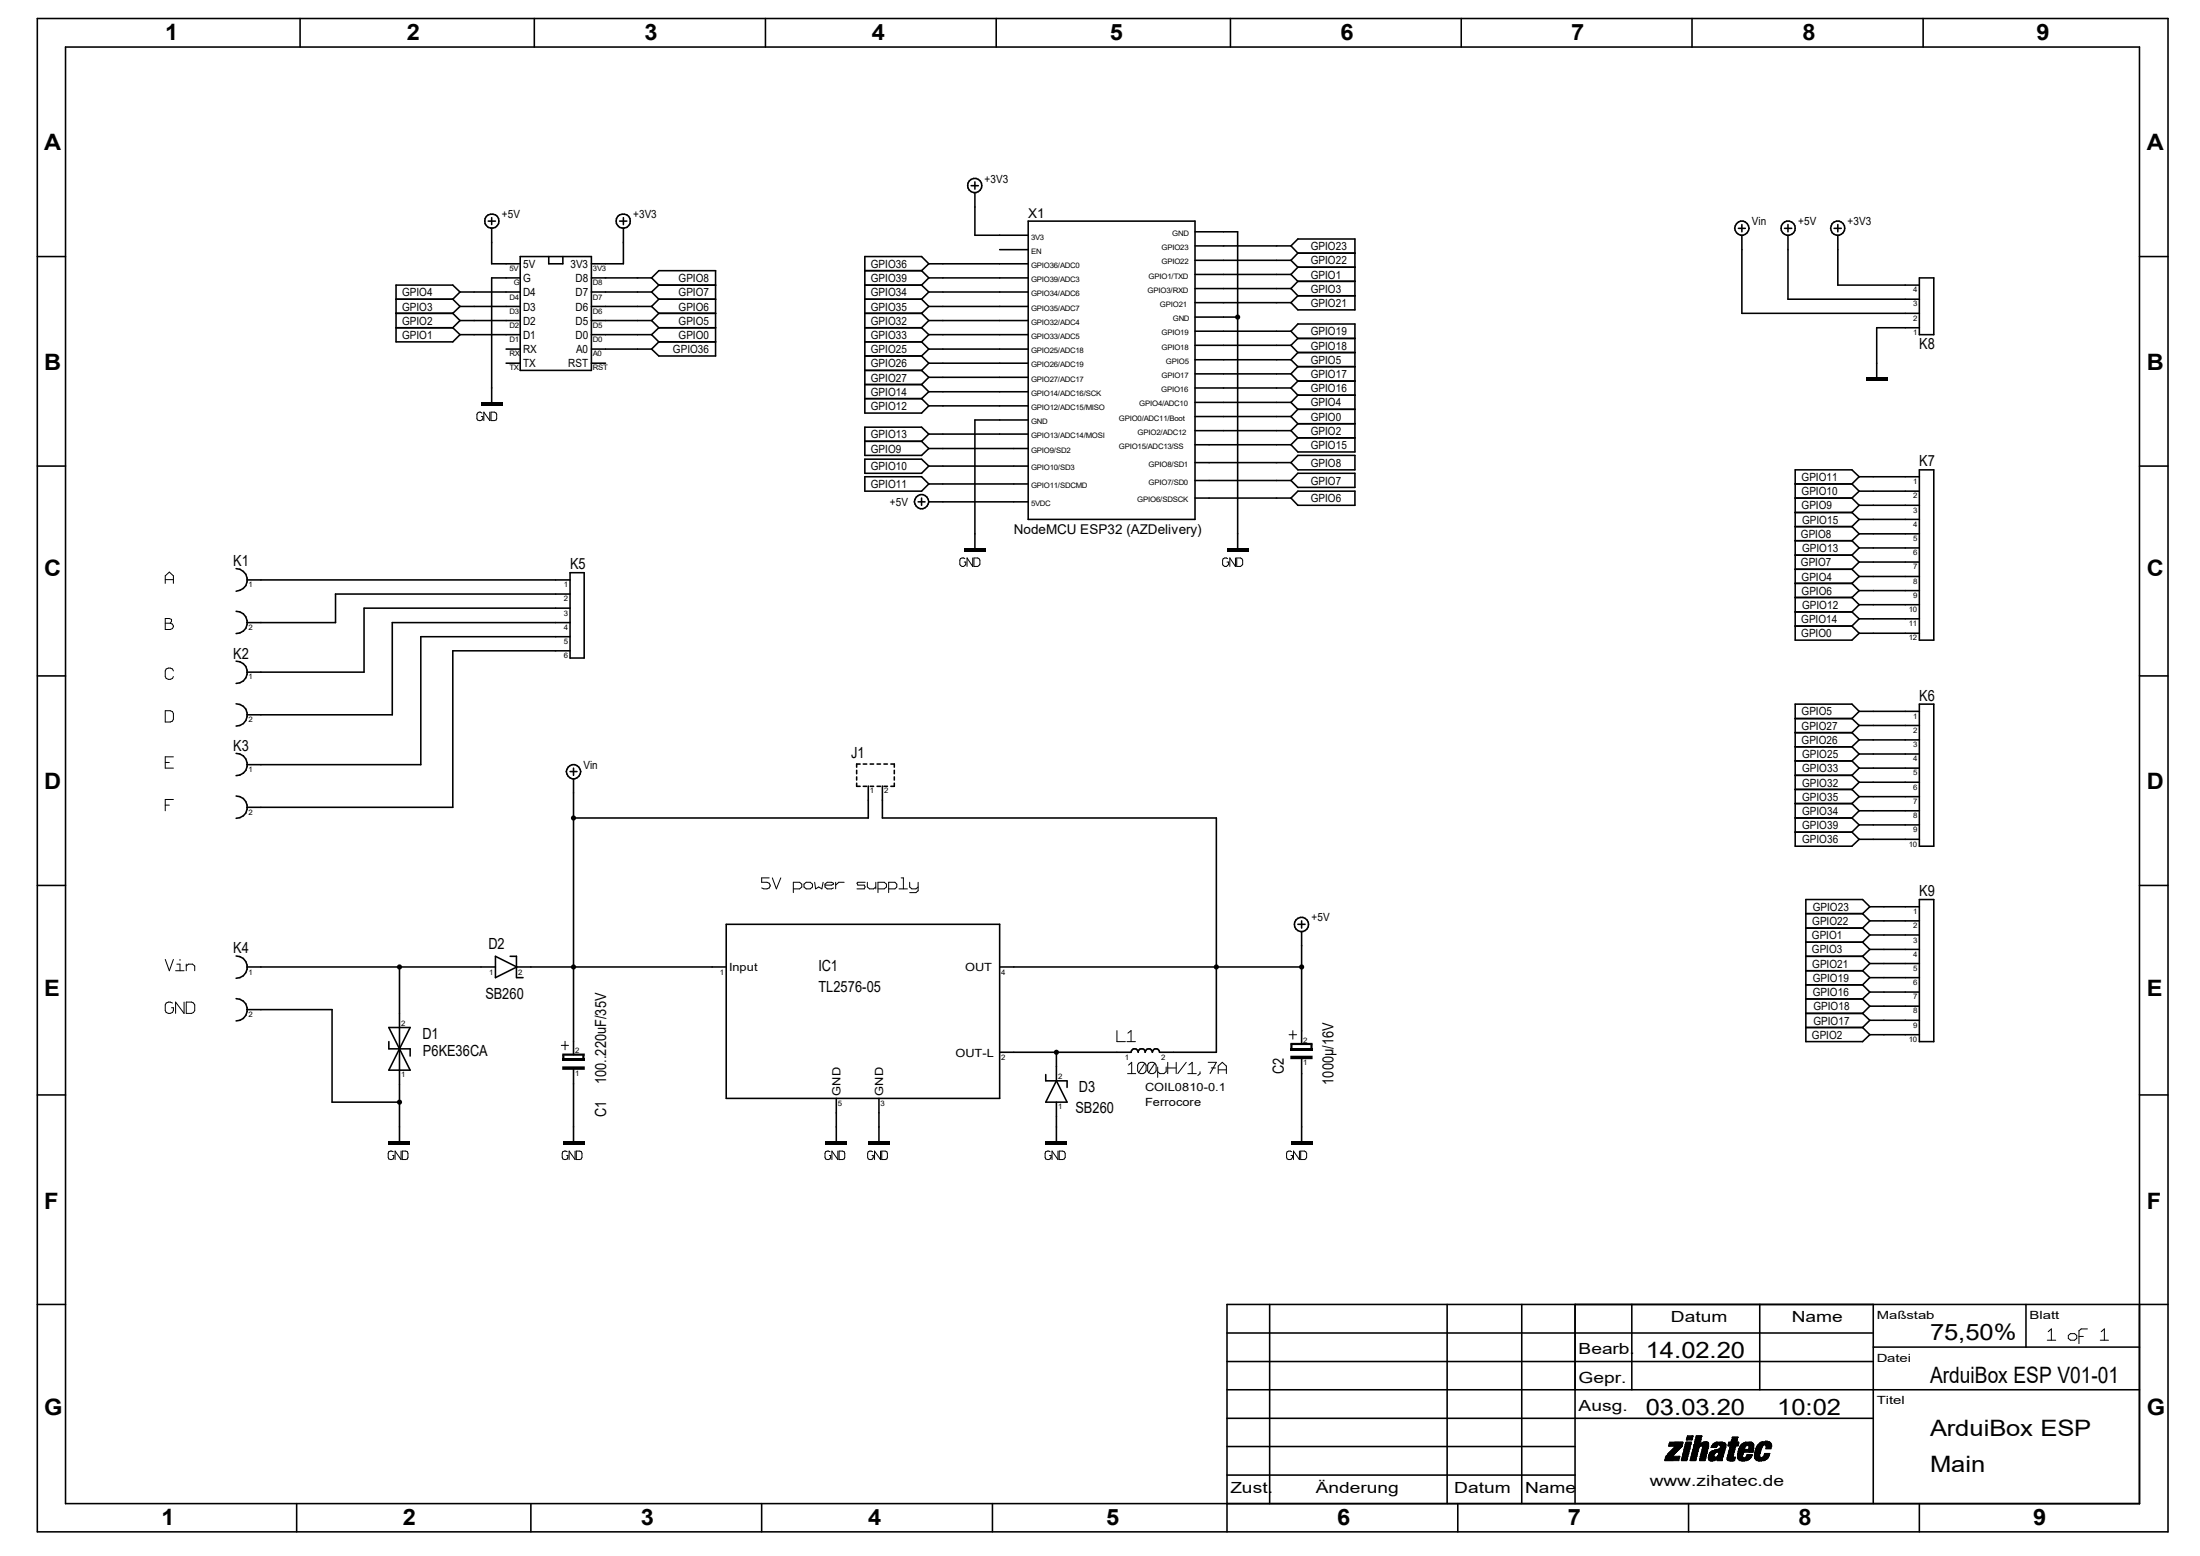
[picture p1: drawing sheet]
<svg xmlns="http://www.w3.org/2000/svg" width="297mm" height="210mm" viewBox="0 0 297 210" stroke-linecap="round" stroke-linejoin="round" font-family="sans-serif">
<g fill="none" stroke="#000" stroke-width=".14">
<path d="M65.1 55.8l-.2-.2-.4 .2-.1 .7a.44 .44 0 0 0 .4 .3 .44 .44 0 0 0 .4-.3v-.3h-.2M66.1 55.6v1.2l-.8-1.2v1.2M66.3 55.6h.5l.2 .2 .1 .1-.1 .8-.7 .1zM22.3 78.7v-1l.6-.5 .5 .5v1M22.3 78.2h1.1M130.3 75.4a.42 .42 0 0 0-.7 .2l.1 .7a.42 .42 0 0 0 .7-.1v-.3h-.2M131.3 75.3v1.2l-.7-1.2v1.2M131.5 75.3h.5l.3 .3v.6l-.3 .3h-.5zM165.7 75.4a.42 .42 0 0 0-.6 .2v.7a.42 .42 0 0 0 .8-.1v-.3h-.2M166.8 75.3v1.2l-.8-1.2v1.2M167 75.3h.5l.3 .3v.6l-.3 .3h-.5zM22.3 83.5h.6l.3 .1v.3l-.2 .2 .3 .1 .1 .3-.1 .3-.3 .2h-.7z"/>
<path d="M22.3 95.9h.7l.3 .2 .1 .2v.8l-.1 .2-.3 .2h-.7zM22.3 84.1h.7M23.4 90.6a.58 .58 0 0 0-.5-.4 .58 .58 0 0 0-.6 .4v.7a.58 .58 0 0 0 .6 .4 .58 .58 0 0 0 .5-.4M22.3 102.9h.6M22.3 108.7h.6M23.4 102.2h-1.1v1.5h1.1M23.4 107.9h-1.1v1.5M103.8 118.5h-1v.6h.7l.3 .1 .2 .4a.74 .74 0 0 1-1.2 .2M104.3 118.5l.5 1.5 .6-1.5M107.1 120h.8l.3-.3v-.4l-.3-.2h-.8v1.4M108.5 119.3l.3-.2h.6l.3 .2v.4l-.3 .3h-.6l-.3-.3zM110 119.1l.1 .9 .4-.3 .5 .3 .1-.9"/>
<path d="M111.4 119.5h.9l.2-.2v-.1l-.2-.1h-.6l-.3 .2v.4l.3 .3h.6l.2-.2M112.8 119.1v.9M114 119.1h-.8l-.4 .4M116.8 119.1h-1l-.1 .1 .1 .3h.9l.1 .2-.1 .3h-1M117.1 119.1v.6l.3 .3h.5l.3-.3M118.2 119.1v.9M118.5 120h.9l.3-.3v-.4l-.3-.2h-.9v1.4M120 120h.8l.3-.3v-.4l-.3-.2h-.8v1.4M121.4 120h1.1M121.7 118.5h.3v1.5M122.8 119.1v.6l.3 .3h.6l.3-.3M124 119.1v1.1l-.3 .3h-.9"/>
<path d="M22.3 129.5l.6 1.5 .5-1.5M23.3 135.4a.61 .61 0 0 0-1 .2v.8a.58 .58 0 0 0 .6 .4 .58 .58 0 0 0 .5-.4v-.4h-.2M23.7 131h1.1M23.9 130.1h.4v.9M24.3 129.5v.1M24.8 135.3v1.5l-1.1-1.5v1.5M25.1 135.3h.8l.2 .1 .2 .2v.8l-.2 .3-.2 .1h-.8zM25.1 130.1v.9M25.1 130.4l.3-.3h.6l.3 .3v.6M150.8 139.1v1.5h1.1M152.3 139.4l.4-.3v1.5M174 139.7h1"/>
<path d="M174.5 139.1v1.2M53.1 155.4a.42 .42 0 0 0-.7 .3v.5a.39 .39 0 0 0 .4 .3 .39 .39 0 0 0 .4-.3v-.2h-.2M54.1 155.4v1.1l-.8-1.1v1.1M54.3 155.4h.7l.1 .3-.1 .7-.7 .1zM75.8 141.1h1M76.3 140.5v1.2M76.6 155.4a.42 .42 0 0 0-.7 .3v.5a.39 .39 0 0 0 .4 .3 .39 .39 0 0 0 .4-.3v-.2h-.2M77.6 155.4v1.1l-.8-1.1v1.1M77.8 155.4h.7l.1 .3-.1 .7-.7 .1zM112.1 155.4a.42 .42 0 0 0-.7 .3v.5a.39 .39 0 0 0 .4 .3 .39 .39 0 0 0 .3-.3v-.2h-.1M113.1 155.4v1.1l-.8-1.1v1.1M113.3 155.4h.7v.3v.7l-.7 .1z"/>
<path d="M117.8 155.4a.42 .42 0 0 0-.7 .3v.5a.39 .39 0 0 0 .4 .3 .39 .39 0 0 0 .4-.3v-.2h-.2M118.9 155.4v1.1l-.8-1.1v1.1M119 155.4h.7l.1 .3-.1 .7-.7 .1zM141.8 155.4a.42 .42 0 0 0-.7 .3v.5a.42 .42 0 0 0 .4 .3 .42 .42 0 0 0 .4-.3v-.2h-.2M142.8 155.4v1.1l-.8-1.1v1.1M143 155.4h.7l.1 .3v.5l-.1 .2-.7 .1zM152.1 140.6h1.2M152.2 144.9h1.1M152.4 143.8l.4-.4v1.5M154.6 143.5l.1 .3v.7a.65 .65 0 0 1-1 .3M154.6 143.5a.61 .61 0 0 0-1 .3v.7l.1 .3M154.6 143.5l-.9 1.3"/>
<path d="M155.9 143.5l.2 .3v.7a.65 .65 0 0 1-1 .3M155.9 143.5a.61 .61 0 0 0-1 .3v.7l.2 .3M155.9 143.5l-.8 1.3M156.3 144v1.4M157.4 144v.7l-.3 .2h-.5l-.3-.2M157.6 143.4v1.5M157.6 144.1h1.2M158.8 143.4v1.5M160.1 143.4l-1.1 1.5M160.4 144.9h1.1M160.5 143.8l.5-.4v1.5M162 144.7v.2l-.3 .3"/>
<path d="M163.1 143.4h1.1l-.8 1.5M163.5 144.1h.6M164.5 144.9v-1l.5-.5 .6 .5v1M164.5 144.4h1.1M174.4 155.4a.42 .42 0 0 0-.7 .3v.5a.42 .42 0 0 0 .4 .3 .42 .42 0 0 0 .4-.3v-.2h-.2M175.4 155.4v1.1l-.8-1.1v1.1M175.6 155.4h.7l.1 .3v.5l-.1 .2-.7 .1zM276.5 179.7l.4-.3v1.5M281.8 179.4h-.8l-.3 .2v1.8M283.7 179.7l.4-.3v1.5M224.8 197h1.9M224.8 197v.1"/>
<path d="M224.8 196.7h1.9M224.8 196.8h1.9M224.8 196.7v.4M224.9 196.6h1.9M224.9 196.6v.5M225.2 196.2v.9M225.3 195.2h1.8M225.3 195.1h1.8M225.3 195.1v.1h1.8M225.3 194.9h1.9M225.3 194.9v.3M225.4 194.7h1.8"/>
<path d="M225.4 194.8h1.8M225.9 196.6l-.9-.1v.6M226.1 194.6v1.6h-.9M226.1 194.6v1.6h-.8v.9M226.2 194.6v1.5h-.9v1M226.3 194.6v1.4h-1v1.1M226.3 194.6v1.4h-.9v1.1M226.4 194.6v1.4h-.9v1.1M226.4 194.6v1.3h-.9v1.2M226.5 194.6v1.2h-.9v1.3M226.6 194.6v1.1h-.9v1.4M226.7 194.6v1.1h-.9v1.4"/>
<path d="M226.7 196.6v.5h-2h.1h1.9M226.7 194.6v1h-.9v1.5M226.7 196.8l-1.9 .1v.1M226.7 196.6v.2M226.8 196.6l-2 .1M226.8 194.6v.9h-1v1.6M226.8 194.6v.9h-.9v.9l-.1 .1h-.8v.6M226.9 194.6v.9h-.9v.9h-.9v.7M226.9 194.6v.8h-.9v.9h-.8l-.3 .3M227 197h.8M227 194.6v.7h-.9l-.9 .9M227 196.8h.8"/>
<path d="M227 194.6v.7h-.9l-.1-.1M227 196.8v.3M227 197h.1M227.1 195h-1.8v.1M227.1 196.6h.8M227.1 195.2l-1.1 1.1h-.9v.8M227.1 194.6v.6M227.1 196.6v.5M227.1 196.7l-.1 .1M227.2 194.9l-1.9 .1M227.2 196.3h.8M227.2 194.6v.3"/>
<path d="M227.2 196.3v.8M227.2 196.5l-.1 .1M227.2 194.8v-.2h-1.8v.6M227.2 194.8l-1.9 .1M227.2 196.1v1M227.2 196.1h.8M227.2 196.3h.1M227.3 195.9h.7M227.3 195.9v1.2M227.3 196l-.1 .1M227.3 195.7h.8M227.3 195.7v1.4"/>
<path d="M227.3 195.8v.1M227.4 195.5v1.6M227.4 195.5h.8M227.4 195.6l-.1 .1M227.5 195.2v1.9M227.5 195.2h.7M227.5 195.4l-.1 .1M227.5 195v2.1M227.5 195h.8M227.5 195.2h.1M227.5 194.8v2.3M227.5 194.8h.8"/>
<path d="M227.5 194.9v.1M227.6 194.7l-.1 .1M227.7 194.3l.7 .1M227.7 194.6v2.5M227.7 194.3h.8M227.7 194.1v.3M227.7 194.6v2.5h-.7v-.1M227.7 194.1h.8M227.7 194.2h.8M227.8 193.8v.6M227.8 194.6v2.4M227.8 193.8h.8"/>
<path d="M227.8 194h.7M227.8 197l-.1 .1M227.8 194.6v2.2M227.8 193.8h.7M227.8 196.8h.1M227.8 193.8h.1M227.9 194.6v2M227.9 196.6h-.1M228 194.6v1.7M228 196.3l-.1 .1M228 194.6v1.5M228 196.1v.1"/>
<path d="M228 194.6v1.3M228 195.9v.1M228.1 194.6v1.1M228.1 195.7h-.1M228.2 194.6v.9M228.2 195.5h-.1M228.2 196.8h.8M228.2 194.6v.6M228.2 196.8v.3M228.2 195.2v.1M228.3 196.6h.8M228.3 194.6v.4"/>
<path d="M228.3 196.6v.5M228.3 196.7l-.1 .1M228.3 195h-.1M228.3 194.8v-.2h-.7v2.5M228.3 196.3h.9M228.3 196.3v.8M228.3 196.5v.1M228.3 194.8h.1M228.4 193.8v.6M228.4 196.1v1M228.4 196.1h.8M228.4 196.3h-.1"/>
<path d="M228.5 195.9h.8M228.5 193.8v.5M228.5 195.9v1.2M228.5 194.3h-.8M228.5 196l-.1 .1M228.5 194.3l-.1 .1M228.5 195.7h.8M228.5 193.8v.3M228.5 195.7v1.4M228.5 194h-.7l-.1 .1M228.5 194.1h-.8M228.5 193.8h.1"/>
<path d="M228.5 195.8v.1M228.6 195.5v1.6M228.6 195.5h.8M228.6 193.8l-.1 .1h-.7M228.6 195.6l-.1 .1M228.6 195.2v1.9M228.6 195.2h.9M228.6 195.3h.8M228.6 195.4v.1M228.7 195v2.1M228.7 195h2M228.7 195.1h2"/>
<path d="M228.8 194.8v2.3M228.8 194.9h1.9M228.8 194.8h.7M228.8 194.5v2.6M228.8 194.5h.8M228.8 194.7v.1M228.9 194.3v2.8M228.9 194.3h.8M228.9 194.5h-.1M228.9 194.1v3h-.7M228.9 194.3h.1M229 193.8v3.2"/>
<path d="M229 197l-.8 .1M229 193.8h.8M229 193.8v3M229 193.8h.7M229 196.8h.1M229 193.8h.1M229.1 193.8v2.8M229.1 196.6h-.1M229.2 193.8v2.5M229.2 196.3l-.1 .1M229.2 193.8v2.3M229.2 196.1v.1"/>
<path d="M229.3 193.8v2.1M229.3 195.9l-.1 .1M229.3 193.8v1.9M229.3 195.7h.1M229.4 193.8v1.7M229.4 195.5h-.1M229.4 197v.1h.8M229.4 197h.8M229.4 197.1h.8M229.4 193.8v1.5M229.4 195.3v.1M229.5 196.8h.8"/>
<path d="M229.5 193.8l-.1 1.5M229.5 196.8v.3M229.5 197h-.1M229.5 196.6h.8M229.5 193.8v1M229.5 194.8v.4M229.5 196.6v.5M229.5 196.8h.1M229.6 196.4h.8M229.6 196.3h.8M229.6 193.8v.7M229.6 196.3v.8"/>
<path d="M229.6 196.5l-.1 .1M229.6 195.2h-.1M229.6 194.5l-.1 .1M229.7 193.8v.5M229.7 196.1v1M229.7 196.2h.8M229.7 196.1h.8M229.7 196.3h-.1M229.7 194.3l-.1 .1M229.7 196h.8M229.7 195.9h.8M229.7 194.8h1"/>
<path d="M229.7 193.8v.2M229.7 194.8v.4M229.7 195.9v1.2M229.7 194v.1h-.8M229.7 194h-.7l-.1 .1M229.7 193.8h.1M229.7 196v.1M229.7 194.8l-.1 .1M229.8 195.7h.7M229.8 195.7v1.4M229.8 195.2l.1 .1h.8M229.8 195.8l-.1 .1"/>
<path d="M229.8 193.8l-.1 .1M229.8 194.7v.5h.9M229.8 194.7h.8M229.8 195.5v1.6M229.8 195.5h.8M229.8 195.6v.1M229.8 194.7v.1M229.9 195.4l-.1 .1M230 194.6v2.5M230 194.6l-.1 .1v2.4M230 194.6h.5M230.2 194.6v2.5"/>
<path d="M230.2 194.6l-.1 2.5M230.2 194.6h.2M230.2 197.1h.1M230.3 194.6v2.2M230.3 196.8l-.1 .1M230.3 194.6v2M230.3 196.6v.1M230.4 194.6v1.8M230.4 194.6h.1v1.6M230.4 196.4l-.1 .1M230.5 196.2h-.1M230.5 194.6v1.4"/>
<path d="M230.5 196h.1M230.5 194.6v1.1M230.5 194.6l.1 .1M230.5 195.7v.1M230.6 196.7h2M230.6 196.7l.9-.1v.5M230.6 196.8h1.9M230.6 194.7v.8M230.6 196.7v.1M230.6 195.5h-.1M230.7 195.2h-2.1M230.7 194.9l-2 .1"/>
<path d="M230.7 196.9h1.8M230.7 194.8h-1v.4M230.7 196.5h.7M230.7 194.8v.5M230.7 196.5v.5M230.7 197l.1 .1M230.7 195.3h-.1M230.7 196.3v.8h.9M230.7 196.3h.8M230.7 196.4v.1M230.8 197.1h.7M230.8 196.2v.9"/>
<path d="M230.8 196.2l-.1 .1M230.8 196v1.1M231 196h.9M231 196v1.2M231 197.2h.2M231 196h-.2M231 195.3l.7 .1M231 195.3h.7M231.1 195.2h.7M231.1 195.2v.2M231.1 195.8h1.7M231.1 195.1v.3"/>
<path d="M231.1 195.8v1.4M231.1 195.8l-.1 .2v1.2M231.2 195.8v1.4M231.2 194.9h1.8M231.2 194.9v.5M231.3 195.8v1.3l-.1 .1M231.3 195.8h-.1v1.4M231.4 194.8h1.6M231.4 194.8v.6M231.4 195.8v1.3M231.4 194.8l-.2 .1M231.4 196.6l.1 .1"/>
<path d="M231.5 195.7h1.4M231.5 194.8h1.4M231.5 195.7l-.1 .1v1.3M231.5 194.8v.6M231.5 195.7v.6M231.5 196.3h-.1M231.5 194.8h-.1M231.5 195.7v.5h-.7M231.5 197.1h.1M231.6 194.7h1.1M231.6 195.7v.4l-.8 .1M231.6 194.7v.7"/>
<path d="M231.6 196.7v.4M231.6 194.7l-.1 .1M231.6 196.7v.3h-.9M231.7 195.7h1.2M231.7 196.7v.3h-1M231.7 194.6h.8M231.7 195.7l-.1 .3h-.8M231.7 194.6v.8M231.7 195.7v.3l-.2 .2M231.7 194.6l-.1 .1M231.7 194.6v.7M231.7 196.9l-.1 .2"/>
<path d="M231.7 195.3v.1M231.8 196h-.9v1.1l.1 .1M231.8 197.1h.7M231.8 195.2l-.1 .1h-.7M231.8 194.6v.6M231.8 195.7v.3M231.9 194.6v.5h-.8M231.9 197l-.1 .1M231.9 196h-.1M231.9 195.6h1M231.9 195l-.1 .2h-.7M231.9 196.5h.8"/>
<path d="M231.9 195.6v.4M231.9 196.5v.6M231.9 196.5l-.2 .2M231.9 195.6v.1M232 196.3h.7M232 196.3v.8M232 196.4l-.1 .1M232 195.9l-.1 .1M232 195.9l.1 .1h.7M232 196v1.1M232 196h.7M232 196.1h.7"/>
<path d="M232 196.3h.1M232.1 195.5v1.6M232.1 196h-.1M232.1 195.5l-.1 .1M232.2 195l.1 .2M232.2 194.6v.5h.8M232.2 194.6v.6h.8M232.2 195.3v1.8M232.2 195.5v1.6M232.2 195.3h.8M232.3 194.6v2.5M232.3 195.3h-.1"/>
<path d="M232.4 194.6v2.5M232.5 194.6v2.5M232.5 194.6v2.5h-.7M232.5 194.6l.1 2.1M232.6 196.7l-.1 .1h-1.9M232.7 194.7v1.9M232.7 196.6h-.8v.5M232.7 196.6h-.1h-.8l.1 .4M232.7 194.7v1.6M232.7 196.3v.1M232.7 194.7v1.4M232.7 194.7l.1 .1v1.2"/>
<path d="M232.7 196.1v.1M232.8 195.9h-1.7v1.3M232.8 196h-.1M232.9 195.7l-.1 .1h-1.5M232.9 194.8v.9M232.9 194.8h.1M233 195.5h-.8v1.6M233 195.5h-.9M233 194.8v.7M233 195h-1.8v.4M233 195h-1.8l-.1 .1M233 194.9h-1.7v.5"/>
<path d="M233 194.9v.4M233 195.3v.1M233.2 196.7h1.1M233.2 197h1M233.2 196.9h1M233.2 196.8h1M233.2 196.7v.3M233.2 197l.1 .1M233.2 196.5v.6h1M233.2 196.5h.8M233.3 195h1.4M233.3 196.3v.8"/>
<path d="M233.3 196.3h.8M233.3 196.4l-.1 .1M233.3 196h.8M233.3 194.9h1.4M233.3 194.8h1.4M233.3 194.8v.4M233.3 196v1.1M233.3 196.2v.1M233.4 195.8h.8M233.4 194.7h1.3M233.4 195.8v1.3M233.4 196h-.1"/>
<path d="M233.5 195.6h.7M233.5 195.6v1.5M233.5 195.8h-.1M233.5 195.4l.1 1.8M233.5 195.4h.8M233.5 195.2h.1M233.5 195.5v.1M233.6 194.6v2.6M233.6 197.2h.4M233.6 195.3l-.1 .1M233.7 194.5v2.7M233.7 194.6v2.6"/>
<path d="M233.7 194.5h.8M233.8 194.3v2.9M233.8 194.4l-.1 .1M233.8 194v3.2M233.8 194h.9M233.9 194v3.2M233.9 194h.8M233.9 194h-.1M234 194v3.2M234 196.6l.1 .1M234.1 194v2.3M234.1 196.3h-.1"/>
<path d="M234.1 194v2M234.1 196h.1M234.2 196.7v.4h-.9M234.2 194v1.8M234.2 195.8l-.1 .1M234.2 196.9v.1h-1M234.2 194v1.6M234.2 196.7v.2M234.2 195.6v.1M234.3 196.7l-.1 .1h-1M234.3 194v1.4M234.3 195.4l-.1 .1"/>
<path d="M234.4 194l-.1 1.2M234.4 194v1.2M234.5 194v1.2M234.5 194.6h.1M234.5 194v.5M234.5 194.5h.1M234.6 196.7h.8v.5M234.6 196.7h.7v.5M234.6 196.8l.1 .2h1.5M234.6 196.3h.7M234.6 194.3h-.8M234.6 194v.3"/>
<path d="M234.6 196.2v.6M234.7 196h2M234.7 195.9h2M234.7 194.6v.6h-1.4v-.2M234.7 195.9v1h1.5v-.6M234.7 194l-.1 .1M234.7 195.8h2M234.7 195.7h2M234.7 195h-1.4M234.7 195v.1h-1.4M234.7 195.7v1.3h1.4v-.7M234.7 194.6v.4"/>
<path d="M234.7 194.8l-1.4 .1M234.7 194.8v-.2h-1.3v.6M234.7 194.8h-1.4M234.7 195.5v1.5l.2 .1M234.7 195.5h.8M234.8 195.5v1.6h1.2M234.8 195.5h.7M234.9 197.1h.9M234.9 195.3v1.8M234.9 195.3h.7M234.9 195.4l-.1 .1M234.9 195.2v1.9"/>
<path d="M234.9 195.3h.1M235 195.1v2M235 195.1h1.8M235.2 197.2h.3M235.2 194.8v2.4M235.2 194.8h1.5v1.2h-2M235.2 196.6l.2 .2M235.2 194.8l-.2 .3M235.3 196.3l-.1 .1M235.4 194.8h1.2v1.2M235.4 194.8l-.1 1.5M235.4 194.8v1.3"/>
<path d="M235.4 196.1l-.8 .1M235.5 194.7h1.1M235.5 194.7v1.3M235.5 194.7l-.1 .1v1.2M235.5 195.5v.1M235.5 195.5h-.8M235.5 194.7v.8M235.5 195.5h.1M235.6 196.7h.8M235.6 196.7l-.1 .5M235.6 195.3l-.1 .1M235.7 194.6v.6h-.8"/>
<path d="M235.7 194.6h.7M235.7 194.6l-.1 .1v.6M235.8 196.6v.5M235.8 195.1l-.2 .2M235.8 196.4h.8M235.8 196.4v.7M235.9 196.3l.7 .1M235.9 196.3l-.1 .8M235.9 196.3l-.1 .1M236 196.3v.8M236.1 195.1v.1M236.1 194.6v1.4"/>
<path d="M236.1 197l-.1 .1M236.2 194.6v1.4M236.2 196.3v.7M236.3 196.3v.5h-1.7M236.3 194.6v1.4M236.4 194.6v1.4M236.4 196.3v.4M236.4 196.7l-.2 .3M236.4 196.6l-.7 .1v.4M236.4 196.6h-.6l-.1 .1M236.4 196.3v.3M236.4 194.6l.1 .1v1.3"/>
<path d="M236.5 196.5l-.7 .1M236.5 196.3v.2M236.6 194.7v1.3M236.6 196.4l-.1 .1h-.7M236.6 194.7l.1 .2M236.7 194.9h-1.5v2.3M236.7 195.7h-2M236.7 195.8l-2 .1M236.7 194.9v.9M236.8 195l-1.6-.1v2.3M236.8 195h-1.7v2.1l.1 .1M236.8 195h-1.8v2.1"/>
<path d="M236.8 195.5l-.1 .1h-2M236.8 195.5h-.7v.1M236.8 195v.5M236.9 196.6l.8 .1v.5M236.9 196.6h.7l.1 .1M236.9 196.4h.7M236.9 196.4v.2M236.9 196.7h1.8M236.9 196.8l.1 .2h1.5M236.9 196.2h.8M236.9 196h.8M236.9 196v.8"/>
<path d="M236.9 196.3v.1M236.9 195.8h.8M236.9 195.8v1.1h1.6v-.7M236.9 196h.1M237 195.7h.7M237 195.6v1.4h1.4v-.8M237 195.8h-.1M237.1 195.5v1.5l.1 .1M237.1 195.5h.7M237.1 195.3v1.8h1.2M237.1 195.4h.8M237.1 195.5h.1"/>
<path d="M237.2 197.1h1M237.2 195.2v1.9M237.3 195v2.1M237.3 195h1.9M237.4 197.2h.4M237.7 194.7h1.3v.8M237.7 194.7v1.5M237.7 196.2h-.1M237.7 194.7l-.4 .3M237.7 196h.1M237.7 194.6h1.2M237.7 194.6v1.4"/>
<path d="M237.7 194.6v1.1M237.7 195.7v.1M237.8 195.5l-.1 .1h-.7M237.8 194.6v.9M237.8 196.7v.5M237.8 195.5h-.7l-.1 .1M237.9 197.1l-.1 .1M237.9 195.4l-.1 .1M237.9 195.3h-.8M237.9 194.6h.9M237.9 194.6v.8M237.9 194.6v.7"/>
<path d="M237.9 196.7v.4M237.9 196.7h.1M238 194.6v.6h-.8v1.9M238 194.6v.5h-.7l-.1 .1M238.1 195l-.2 .2h-.7M238.2 196.4h.7M238.2 196.4v.7M238.2 196.2h.7M238.2 196.2v.9M238.2 196.3v.1M238.3 196.2h.6M238.3 196.2v.9"/>
<path d="M238.3 196.2h-.1M238.3 194.5l.1 .7M238.3 194.5h.3M238.3 194.5v.1M238.4 194.5v.6h.8M238.4 194.5v1M238.4 196.2v.8l-.1 .1M238.4 195.3h.8M238.5 194.5v1M238.5 196.2v.8M238.6 196.2v.6h-1.7M238.6 194.5v1"/>
<path d="M238.6 194.5l.1 .1v.9M238.7 196.2v.6h-1.8M238.7 194.6v.9M238.7 196.2v.5M238.7 196.7l-.2 .3M238.8 196.6l-.9 .1M238.8 196.6h-.8v.5M238.8 194.6v.9M238.8 196.2v.4M238.8 196.5l-.7 .1v.5M238.8 196.2v.3M238.8 196.5h-.6l-.2 .2"/>
<path d="M238.8 194.6l.1 .9M238.9 196.2v.2M238.9 196.4l-.1 .1M238.9 194.6v.9M238.9 194.6l.2 .2M238.9 196.2v.1M239.1 195.5v-.7h-1.5v2.4M239.1 194.8h-1.6v2.4M239.1 194.9h-1.6v2.3M239.1 194.9h-1.7v2.3M239.1 194.8v.7h-.7M239.2 195h-1.8v2.2"/>
<path d="M239.2 195v.3M239.2 195.3h-.1M276.4 180.9h1.1M279.2 180.3l.3-.3h.6l.3 .3v.3l-.3 .3h-.6l-.3-.3zM280.7 180.4h.6M283.5 180.9h1.1"/>
</g>
<g fill="none" stroke="#000" stroke-width=".21">
<path d="M5 2.5h287.7v204.3h-287.7zM8.8 6.3h280v196.6h-280zM40.5 2.5v3.8M72.1 2.5v3.8M103.3 2.5v3.8M134.5 2.5v3.8M166.1 2.5v3.8M197.3 2.5v3.8M228.4 2.5v3.8M259.6 2.5v3.8M5 34.6h3.8M62.1 39.4l-1-.9h-7.6v7.6h7.6l1-.9"/>
<path d="M62.1 39.4h8.1M62.1 39.4l-1 1M65.9 29.8h1M66.4 30.8v4.8h3.8M66.4 29.4v.9M70.2 37.5h-3.8v16.8M70.2 34.6h9.6v15.4h-9.6zM74.1 34.6v1h1.9v-1M79.8 37.5h8.2M79.8 39.4h8.2M83.7 29.8h.9M84.2 30.8v4.8h-4.4"/>
<path d="M84.2 29.4v.9M88 37.5l.9-1h7.7v11.5h-7.7l-.9-.9M88 37.5l.9 1M88 39.4l.9 1M88.9 38.5h7.7M88.9 38.5l-.9 .9M116.8 38.5h7.6M116.8 36.5h7.6M124.4 38.5l1 .9M124.4 36.5l1 1M125.4 37.5h13.4M125.4 35.6l-1-1h-7.6v21.2h7.6l1-1"/>
<path d="M125.4 39.4h13.4M125.4 39.4l-1 1M125.4 37.5l-1 1M125.4 35.6h13.4M125.4 35.6l-1 .9M131.1 25.1h1M131.6 26v5.7h7.2M131.6 24.6v.9M135 33.7h3.8M138.8 29.8h22.5v40.3h-22.5zM161.3 31.3h5.8v42.7M161.3 33.2h13"/>
<path d="M161.3 35.1h13M161.3 37h13M161.3 38.9h13M174.3 33.2l.9-.9h7.7v9.5h-7.7l-.9-.9M174.3 33.2l.9 1M174.3 35.1l.9 1M174.3 37l.9 1M174.3 38.9l.9 1M175.2 34.2h7.7M175.2 34.2l-.9 .9M175.2 36.1h7.7M175.2 36.1l-.9 .9"/>
<path d="M175.2 38h7.7M175.2 38l-.9 .9M175.2 39.9h7.7M175.2 39.9l-.9 1M234.7 30.8h.9M235.2 30.3v1M235.2 31.7v10.6h23.9M240.9 30.8h1M241.4 31.7v8.7h17.7M241.4 30.3v1M247.6 30.8h1M248.1 30.3v1"/>
<path d="M248.1 31.7v6.8h11M259.1 37.5h2v7.7h-2zM288.8 34.6h3.9M53.5 40.4h7.6M53.5 42.3h7.6M53.5 44.2h7.6M61.1 40.4l1 1M61.1 44.2l1 1M61.1 42.3l1 1M62.1 45.2h8.1M62.1 43.3h8.1M62.1 41.4h8.1"/>
<path d="M62.1 41.4l-1 .9M62.1 43.3l-1 .9M68.3 47.1h1.9M68.3 49h1.9M79.8 45.2h8.2M79.8 47.1h8.2M79.8 49h1.9M79.8 43.3h8.2M79.8 41.4h8.2M88 41.4l.9 .9M88 43.3l.9 .9M88 45.2l.9 .9"/>
<path d="M88.9 40.4h7.7M88.9 42.3h7.7M88.9 44.2h7.7M88.9 46.1l-.9 1M88.9 46.1h7.7M88.9 40.4l-.9 1M88.9 42.3l-.9 1M88.9 44.2l-.9 1M116.8 40.4h7.6M116.8 42.3h7.6M116.8 44.2h7.6M116.8 48h7.6"/>
<path d="M116.8 46.1h7.6M116.8 59.6h7.6M116.8 53.8h7.6M116.8 51.9h7.6M116.8 50h7.6M124.4 59.6l1 .9M124.4 53.8l1 1M124.4 51.9l1 1M124.4 50l1 .9M124.4 48l1 1M124.4 46.1l1 1M124.4 44.2l1 1"/>
<path d="M124.4 42.3l1 1M124.4 40.4l1 1M125.4 45.2h13.4M125.4 47.1h13.4M125.4 58.6l-1-.9h-7.6v3.8h7.6l1-1M125.4 58.6h13.4M125.4 58.6l-1 1M125.4 54.8h13.4M125.4 52.9h13.4M125.4 52.9l-1 .9M125.4 50.9h13.4M125.4 50.9l-1 1"/>
<path d="M125.4 49h13.4M125.4 49l-1 1M125.4 47.1l-1 .9M125.4 45.2l-1 .9M125.4 43.3h13.4M125.4 43.3l-1 .9M125.4 41.4h13.4M125.4 41.4l-1 .9M138.8 56.7h-7.2v17.3M161.3 58.1h13M161.3 40.9h13M161.3 44.7h13"/>
<path d="M161.3 46.6h13M161.3 48.6h13M161.3 50.5h13M161.3 52.4h13M161.3 54.3h13M161.3 56.2h13M161.3 42.8h5.8M174.3 44.7l.9-1h7.7v17.3h-7.7l-.9-1M174.3 58.1l.9 1M174.3 44.7l.9 1M174.3 46.6l.9 1M174.3 48.6l.9 .9"/>
<path d="M174.3 50.5l.9 .9M174.3 52.4l.9 .9M174.3 54.3l.9 .9M174.3 56.2l.9 1M175.2 59.1l-.9 .9M175.2 59.1h7.7M175.2 57.2l-.9 .9M175.2 57.2h7.7M175.2 45.7h7.7M175.2 45.7l-.9 .9M175.2 47.6h7.7M175.2 47.6l-.9 1"/>
<path d="M175.2 49.5h7.7M175.2 49.5l-.9 1M175.2 51.4h7.7M175.2 51.4l-.9 1M175.2 53.3h7.7M175.2 53.3l-.9 1M175.2 55.2h7.7M175.2 55.2l-.9 1M259.1 44.2h-5.7v6.7M5 62.9h3.8M31.9 76.8a1.52 1.52 0 0 1 1.5 1.5 1.52 1.52 0 0 1-1.5 1.5M33.3 78.3h43.7"/>
<path d="M77 77.3h1.9v11.5h-1.9zM116.8 64.3h7.6l1 1-1 1h-7.6zM116.8 62h7.6l1 .9-1 1h-7.6zM124 67.7h.9M124.4 67.2v1M125.4 67.7h13.4M125.4 65.3h13.4M125.4 62.9h13.4M125.4 60.5h13.4M161.3 67.2h13M161.3 64.9h13M161.3 62.4h13"/>
<path d="M161.3 60h13M174.3 67.2l.9-.9h7.7v1.9h-7.7zM175.2 61.5h7.7v1.9h-7.7l-.9-1zM175.2 63.9h7.7v1.9h-7.7l-.9-.9zM242.4 73h7.6M242.4 74.9h7.6M242.4 65.3h7.6M242.4 67.2h7.6M242.4 78.7h7.6M242.4 76.8h7.6M242.4 71.1h7.6M242.4 69.2h7.6"/>
<path d="M250 73l1 1M250 78.7l1 1M250 74.9l1 1M250 71.1l1 1M250 67.2l1 1M250 65.3l1 1M250 69.2l1 .9M250 76.8l1 1M251 64.3l-1-.9h-7.6v23h7.6l1-.9M251 74h8.1M251 74l-1 .9M251 79.7h8.1"/>
<path d="M251 77.8h8.1M251 75.9h8.1M251 72.1h8.1M251 70.1h8.1M251 68.2h8.1M251 66.3h8.1M251 64.3h8.1M251 79.7l-1 .9M251 75.9l-1 .9M251 72.1l-1 .9M251 64.3l-1 1M251 68.2l-1 1"/>
<path d="M251 66.3l-1 .9M251 70.1l-1 1M251 77.8l-1 .9M259.1 63.4h2v23h-2zM288.8 62.9h3.9M5 91.2h3.8M31.9 82.5a1.5 1.5 0 0 1 1.5 1.5 1.5 1.5 0 0 1-1.5 1.5M31.9 89.2a1.5 1.5 0 0 1 1.5 1.5 1.5 1.5 0 0 1-1.5 1.5M31.9 95a1.5 1.5 0 0 1 1.5 1.5 1.5 1.5 0 0 1-1.5 1.5M77 87.8h-15.9v21.2h-27.8M77 85.9h-20.2v17.3h-23.5M77 80.2h-31.7v3.8h-12"/>
<path d="M77 84h-24v12.5h-19.7M77 82.1h-27.9v8.6h-15.8M242.4 98.9h7.6M242.4 84.5h7.6M242.4 80.6h7.6M242.4 82.6h7.6M242.4 97h7.6M250 98.9l1 1M250 84.5l1 1M250 80.6l1 1M250 97l1 .9M250 82.6l1 .9"/>
<path d="M251 96l-1-1h-7.6v19.2h7.6l1-.9M251 99.9h8.1M251 99.9l-1 .9M251 97.9h8.1M251 96h8.1M251 85.5h8.1M251 83.5h8.1M251 81.6h8.1M251 81.6l-1 1M251 96l-1 1M251 97.9l-1 1M251 83.5l-1 1"/>
<path d="M259.1 95h2v19.2h-2zM288.8 91.2h3.9M5 119.5h3.8M31.9 101.7a1.5 1.5 0 0 1 1.5 1.5 1.5 1.5 0 0 1-1.5 1.5M31.9 107.4a1.5 1.5 0 0 1 1.5 1.5 1.5 1.5 0 0 1-1.5 1.5M77 104.1h.9M77.4 103.7v.9M77.4 105.1v37.3M115.7 104v.4M115.7 104.9v.4M115.7 105.7v.4h.4M116.1 103.1h-.4v.4"/>
<path d="M116.5 103.1h.5M116.5 106.1h.5M117.2 106.1v4.3h-39.8M117.5 103.1h.4M117.5 106.1h.4M118.4 103.1h.5M118.4 106.1h.5M119.1 106.1v4.3h45.1v31.6h-7.7a.49 .49 0 0 0-.4-.4 .49 .49 0 0 0-.5 .4 .49 .49 0 0 0-.5-.4 .49 .49 0 0 0-.5 .4 .47 .47 0 0 0-.5-.4 .47 .47 0 0 0-.4 .4 .49 .49 0 0 0-.5-.4 .49 .49 0 0 0-.5 .4h-17.7M119.3 103.1h.5M119.3 106.1h.5M120.3 103.1h.4v.4M120.7 104v.4"/>
<path d="M120.7 104.9v.4M120.7 105.7v.4h-.4M242.4 112.3h7.6M242.4 110.4h7.6M242.4 108.5h7.6M242.4 106.6h7.6M242.4 104.6h7.6M242.4 102.7h7.6M242.4 100.8h7.6M250 112.3l1 1M250 110.4l1 .9M250 108.5l1 .9"/>
<path d="M250 106.6l1 .9M250 104.6l1 1M250 102.7l1 1M250 100.8l1 1M251 113.3h8.1M251 111.3h8.1M251 111.3l-1 1M251 109.4h8.1M251 109.4l-1 1M251 107.5h8.1M251 107.5l-1 1M251 105.6h8.1"/>
<path d="M251 105.6l-1 1M251 103.7h8.1M251 103.7l-1 .9M251 101.8h8.1M251 101.8l-1 .9M288.8 119.5h3.9M31.9 129a1.5 1.5 0 0 1 1.5 1.5 1.5 1.5 0 0 1-1.5 1.5M31.9 134.8a1.5 1.5 0 0 1 1.5 1.5 1.5 1.5 0 0 1-1.5 1.5M33.3 130.5h33.6M33.3 136.3h11.5v12.5h9.1M52.5 138.7h2.9l-2.9 5.7h2.9zM53.9 130.5v23.5"/>
<path d="M66.9 129.1l2.9 1.4-2.9 1.5zM68.9 129.1h.8v2.9M69.8 130.5h28.2M69.8 132h.8M98 124.8h37v23.5h-37zM135 130.5h40.7M175.2 124.8h1M175.7 124.3v1M175.7 125.7v15.2M243.8 134.8h7.7M243.8 136.8h7.7M243.8 138.7h7.7"/>
<path d="M243.8 125.3h7.7M243.8 127.2h7.7M243.8 129.1h7.7M243.8 123.3h7.7M243.8 132.9h7.7M243.8 131h7.7M251.5 134.8l.9 1M251.5 136.8l.9 .9M251.5 125.3l.9 .9M251.5 123.3l.9 1M251.5 132.9l.9 1M251.5 131l.9 1"/>
<path d="M251.5 129.1l.9 .9M251.5 127.2l.9 .9M251.5 138.7l.9 1M252.4 135.8h6.7M252.4 135.8l-.9 1M252.4 122.4l-.9-1h-7.7v19.2h7.7l.9-.9M252.4 137.7h6.7M252.4 137.7l-.9 1M252.4 126.2h6.7M252.4 126.2l-.9 1M252.4 132h6.7M252.4 139.7h6.7"/>
<path d="M252.4 133.9h6.7M252.4 130h6.7M252.4 128.1h6.7M252.4 124.3h6.7M252.4 122.4h6.7M252.4 124.3l-.9 1M252.4 133.9l-.9 .9M252.4 122.4l-.9 .9M252.4 132l-.9 .9M252.4 130l-.9 1M252.4 128.1l-.9 1M259.1 121.4h2v19.2h-2z"/>
<path d="M5 147.8h3.8M52.5 140.6v1h2.9v.9M77.4 144.2v9.8M112.9 148.3v5.7M118.7 148.3v5.7M141.2 145v.9h2.9M142.6 142v3.9M142.6 148.8v5.2M142.6 145.9l1.5 2.9h-2.9zM144.1 145.9v.9M175.7 142.7v11.3M288.8 147.8h3.9"/>
<path d="M5 176.1h3.8M165.7 179.9h87.2M171.4 176.1v26.8M195.4 176.1v26.8M205.4 176.1v26.8M212.6 176.1v26.8M220.3 176.1v11.5M237.6 176.1v11.5M252.9 176.1v26.8M273.5 176.1v5.7M292.7 176.1h-127v30.7M165.7 191.4h87.2"/>
<path d="M165.7 187.6h123.1M165.7 183.8h87.2M165.7 199.1h46.9M165.7 195.2h46.9M252.9 181.8h35.9M40 202.9v3.9M71.7 202.9v3.9M102.8 202.9v3.9M134 202.9v3.9M196.8 202.9v3.9M228 202.9v3.9M259.1 202.9v3.9"/>
<circle cx="66.4" cy="29.9" r=".95"/>
<circle cx="84.1" cy="29.8" r=".96"/>
<circle cx="131.6" cy="25" r=".96"/>
<circle cx="235.2" cy="30.8" r=".95"/>
<circle cx="241.4" cy="30.8" r=".97"/>
<circle cx="248.1" cy="30.8" r=".96"/>
<circle cx="124.4" cy="67.7" r=".96"/>
<circle cx="77.4" cy="104.1" r=".95"/>
<circle cx="175.7" cy="124.8" r=".96"/>
</g>
<g fill="#000">
<path d="M65 54.3h2.8v.5h-2.8z" fill-rule="evenodd"/>
<path d="M251.9 50.9h2.9v.5h-2.9z" fill-rule="evenodd"/>
<path d="M130.2 74h2.9v.4h-2.9z" fill-rule="evenodd"/>
<path d="M165.7 74h2.8v.4h-2.8z" fill-rule="evenodd"/>
<path d="M52.5 154h2.9v.5h-2.9z" fill-rule="evenodd"/>
<path d="M75.9 143.9h3.1v.5h-3.1zM75.9 142.2h3.1v.3h-3.1z" fill-rule="evenodd"/>
<path d="M75.9 142.4h.3v.7h-.3zM78.6 142.4h.3v.7h-.3z" fill-rule="evenodd"/>
<path d="M76 154h2.9v.5h-2.9z" fill-rule="evenodd"/>
<path d="M111.5 154h2.8v.5h-2.8z" fill-rule="evenodd"/>
<path d="M117.2 154h2.9v.5h-2.9z" fill-rule="evenodd"/>
<path d="M141.2 154h2.9v.5h-2.9z" fill-rule="evenodd"/>
<path d="M174.2 142.5h3v.5h-3zM174.2 140.8h3v.3h-3z" fill-rule="evenodd"/>
<path d="M174.2 141h.3v.6h-.3zM176.9 141h.3v.6h-.3z" fill-rule="evenodd"/>
<path d="M174.3 154h2.9v.5h-2.9z" fill-rule="evenodd"/>
<circle cx="167.1" cy="42.8" r=".35"/>
<circle cx="77.4" cy="110.4" r=".35"/>
<circle cx="53.9" cy="130.5" r=".35"/>
<circle cx="77.4" cy="130.5" r=".35"/>
<circle cx="164.2" cy="130.5" r=".35"/>
<circle cx="175.7" cy="130.5" r=".35"/>
<circle cx="53.9" cy="148.8" r=".35"/>
<circle cx="142.6" cy="142" r=".35"/>
</g>
<path d="M75.9 143.1h3.1" fill="none" stroke="#000" stroke-width=".3"/>
<path d="M174.2 141.6h3" fill="none" stroke="#000" stroke-width=".34"/>
<g font-size="3">
<text x="22.3" y="5.4">1</text>
<text x="54.9" y="5.4">2</text>
<text x="87" y="5.4">3</text>
<text x="117.7" y="5.4">4</text>
<text x="149.8" y="5.4">5</text>
<text x="181" y="5.4">6</text>
<text x="212.1" y="5.4">7</text>
<text x="243.3" y="5.4">8</text>
<text x="275" y="5.4">9</text>
<text x="6" y="20.2">A</text>
<text x="289.8" y="20.2">A</text>
<text x="6" y="50">B</text>
<text x="289.8" y="50">B</text>
<text x="6" y="77.8">C</text>
<text x="289.8" y="77.8">C</text>
<text x="6" y="106.6">D</text>
<text x="289.8" y="106.6">D</text>
<text x="6" y="134.4">E</text>
<text x="289.8" y="134.4">E</text>
<text x="6" y="163.2">F</text>
<text x="289.8" y="163.2">F</text>
<text x="222.2" y="183.3">14.02.20</text>
<text x="260.6" y="180.9">75,50%</text>
<text x="6" y="190.9">G</text>
<text x="222.2" y="190.9">03.03.20</text>
<text x="239.9" y="190.9">10:02</text>
<text x="260.6" y="186.6">ArduiBox ESP V01-01</text>
<text x="289.8" y="190.9">G</text>
<text x="260.6" y="193.8">ArduiBox ESP</text>
<text x="260.6" y="198.6">Main</text>
<text x="21.8" y="205.8">1</text>
<text x="54.4" y="205.8">2</text>
<text x="86.5" y="205.8">3</text>
<text x="117.2" y="205.8">4</text>
<text x="149.4" y="205.8">5</text>
<text x="180.5" y="205.8">6</text>
<text x="211.7" y="205.8">7</text>
<text x="242.8" y="205.8">8</text>
<text x="274.5" y="205.8">9</text>
</g>
<g font-size="2.1">
<text x="259.1" y="47.2">K8</text>
<text x="259.1" y="62.9">K7</text>
<text x="31.5" y="76.4">K1</text>
<text x="77" y="76.8">K5</text>
<text x="31.5" y="88.9">K2</text>
<text x="259.1" y="94.6">K6</text>
<text x="31.5" y="101.3">K3</text>
<text x="114.9" y="102.3">J1</text>
<text x="259.1" y="120.9">K9</text>
<text x="31.5" y="128.7">K4</text>
<text x="66" y="128.1">D2</text>
<text x="110.5" y="131">IC1</text>
<text x="65.5" y="134.8">SB260</text>
<text x="110.5" y="133.9">TL2576-05</text>
<text x="57" y="140.2">D1</text>
<text x="57.1" y="142.6">P6KE36CA</text>
<text x="81.8" y="146.3" transform="rotate(-90 81.8 146.3)">100..220uF/35V</text>
<text x="145.7" y="147.3">D3</text>
<text x="173.3" y="145" transform="rotate(-90 173.3 145)">C2</text>
<text x="180" y="146.4" transform="rotate(-90 180 146.4)">1000µ/16V</text>
<text x="81.8" y="150.8" transform="rotate(-90 81.8 150.8)">C1</text>
<text x="145.2" y="150.2">SB260</text>
<text x="225.6" y="178.5">Datum</text>
<text x="241.9" y="178.5">Name</text>
<text x="213.1" y="182.8">Bearb.</text>
<text x="213.1" y="190.5">Ausg.</text>
<text x="213.1" y="186.6">Gepr.</text>
<text x="166.1" y="201.5">Zust.</text>
<text x="177.6" y="201.5">Änderung</text>
<text x="196.3" y="201.5">Datum</text>
<text x="205.9" y="201.5">Name</text>
<text x="222.7" y="200.5">www.zihatec.de</text>
</g>
<g font-size="1.8">
<text x="138.8" y="29.4">X1</text>
<text x="136.9" y="72.1">NodeMCU ESP32 (AZDelivery)</text>
</g>
<g font-size="1.5">
<text x="67.7" y="29.5">+5V</text>
<text x="85.5" y="29.5">+3V3</text>
<text x="132.9" y="24.6">+3V3</text>
<text x="177" y="33.8">GPIO23</text>
<text x="177" y="35.7">GPIO22</text>
<text x="236.5" y="30.4">Vin</text>
<text x="242.7" y="30.4">+5V</text>
<text x="249.4" y="30.4">+3V3</text>
<text x="54.3" y="40">GPIO4</text>
<text x="54.3" y="41.9">GPIO3</text>
<text x="70.6" y="41.9">D3</text>
<text x="70.6" y="40">D4</text>
<text x="70.6" y="38.1">G</text>
<text x="70.6" y="36.2">5V</text>
<text x="77" y="36.2">3V3</text>
<text x="77.7" y="38.1">D8</text>
<text x="77.7" y="40">D7</text>
<text x="77.7" y="41.9">D6</text>
<text x="91.6" y="38.1">GPIO8</text>
<text x="91.6" y="40">GPIO7</text>
<text x="91.6" y="41.9">GPIO6</text>
<text x="117.6" y="41.9">GPIO35</text>
<text x="117.6" y="40">GPIO34</text>
<text x="117.6" y="38.1">GPIO39</text>
<text x="117.6" y="36.2">GPIO36</text>
<text x="177" y="37.6">GPIO1</text>
<text x="177" y="39.5">GPIO3</text>
<text x="177" y="41.4">GPIO21</text>
<text x="54.3" y="45.8">GPIO1</text>
<text x="54.3" y="43.8">GPIO2</text>
<text x="70.6" y="47.7">RX</text>
<text x="70.6" y="45.8">D1</text>
<text x="70.6" y="43.8">D2</text>
<text x="77.7" y="43.8">D5</text>
<text x="77.7" y="45.8">D0</text>
<text x="77.8" y="47.7">A0</text>
<text x="90.8" y="47.7">GPIO36</text>
<text x="91.6" y="43.8">GPIO5</text>
<text x="91.6" y="45.8">GPIO0</text>
<text x="117.6" y="47.7">GPIO25</text>
<text x="117.6" y="45.8">GPIO33</text>
<text x="117.6" y="43.8">GPIO32</text>
<text x="177" y="45.3">GPIO19</text>
<text x="177" y="47.2">GPIO18</text>
<text x="70.6" y="49.6">TX</text>
<text x="76.7" y="49.6">RST</text>
<text x="117.6" y="53.4">GPIO14</text>
<text x="117.6" y="51.5">GPIO27</text>
<text x="117.6" y="49.6">GPIO26</text>
<text x="177" y="49.1">GPIO5</text>
<text x="177" y="51">GPIO17</text>
<text x="177" y="53">GPIO16</text>
<text x="117.6" y="59.2">GPIO13</text>
<text x="117.6" y="55.3">GPIO12</text>
<text x="177" y="58.7">GPIO2</text>
<text x="177" y="54.9">GPIO4</text>
<text x="177" y="56.8">GPIO0</text>
<text x="117.6" y="65.9">GPIO11</text>
<text x="117.6" y="63.5">GPIO10</text>
<text x="117.6" y="61.1">GPIO9</text>
<text x="177" y="65.4">GPIO7</text>
<text x="177" y="63">GPIO8</text>
<text x="177" y="60.6">GPIO15</text>
<text x="243.2" y="64.9">GPIO11</text>
<text x="120.1" y="68.3">+5V</text>
<text x="177" y="67.8">GPIO6</text>
<text x="243.2" y="68.7">GPIO9</text>
<text x="243.2" y="66.8">GPIO10</text>
<text x="243.3" y="70.7">GPIO15</text>
<text x="243.1" y="76.5">GPIO7</text>
<text x="243.1" y="72.6">GPIO8</text>
<text x="243.3" y="74.5">GPIO13</text>
<text x="243.2" y="80.3">GPIO6</text>
<text x="243.2" y="78.4">GPIO4</text>
<text x="243.3" y="82.2">GPIO12</text>
<text x="243.2" y="86">GPIO0</text>
<text x="243.2" y="84.1">GPIO14</text>
<text x="243.2" y="100.4">GPIO26</text>
<text x="243.2" y="96.6">GPIO5</text>
<text x="243.2" y="98.5">GPIO27</text>
<text x="78.8" y="103.8">Vin</text>
<text x="243.3" y="106.2">GPIO32</text>
<text x="243.3" y="104.2">GPIO33</text>
<text x="243.3" y="102.3">GPIO25</text>
<text x="243.3" y="113.8">GPIO36</text>
<text x="243.3" y="111.9">GPIO39</text>
<text x="243.3" y="110">GPIO34</text>
<text x="243.3" y="108.1">GPIO35</text>
<text x="177" y="124.4">+5V</text>
<text x="244.6" y="124.8">GPIO22</text>
<text x="244.7" y="122.9">GPIO23</text>
<text x="98.4" y="131.1">Input</text>
<text x="130.3" y="131.1">OUT</text>
<text x="244.6" y="126.8">GPIO1</text>
<text x="244.6" y="128.7">GPIO3</text>
<text x="244.6" y="130.6">GPIO21</text>
<text x="244.7" y="134.4">GPIO16</text>
<text x="244.7" y="132.5">GPIO19</text>
<text x="244.8" y="136.4">GPIO18</text>
<text x="129" y="142.6">OUT-L</text>
<text x="244.6" y="140.2">GPIO2</text>
<text x="244.8" y="138.3">GPIO17</text>
<text x="113.5" y="147.9" transform="rotate(-90 113.5 147.9)">GND</text>
<text x="119.2" y="147.9" transform="rotate(-90 119.2 147.9)">GND</text>
<text x="154.6" y="149.2">Ferrocore</text>
<text x="154.6" y="147.3">COIL0810-0.1</text>
<text x="253.4" y="178">Maßstab</text>
<text x="274" y="178">Blatt</text>
<text x="253.4" y="183.8">Datei</text>
<text x="253.4" y="189.5">Titel</text>
</g>
<g font-size="1">
<text x="139.2" y="34.2">EN</text>
<text x="139.2" y="32.3">3V3</text>
<text x="156.8" y="35.7">GPIO22</text>
<text x="156.8" y="33.8">GPIO23</text>
<text x="158.2" y="31.8">GND</text>
<text x="68.8" y="40.4">D4</text>
<text x="68.8" y="36.6">5V</text>
<text x="69.4" y="38.5">G</text>
<text x="80.1" y="36.6">3V3</text>
<text x="80.1" y="38.5">D8</text>
<text x="80.1" y="40.4">D7</text>
<text x="139.2" y="41.9">GPIO35/ADC7</text>
<text x="139.2" y="40">GPIO34/ADC6</text>
<text x="139.2" y="38.1">GPIO39/ADC3</text>
<text x="139.2" y="36.2">GPIO36/ADC0</text>
<text x="154.9" y="39.5">GPIO3/RXD</text>
<text x="155.1" y="37.6">GPIO1/TXD</text>
<text x="156.6" y="41.4">GPIO21</text>
<text x="258.3" y="39.5">4</text>
<text x="258.3" y="41.4">3</text>
<text x="68.8" y="46.2">D1</text>
<text x="68.8" y="44.2">D2</text>
<text x="68.8" y="42.3">D3</text>
<text x="80.1" y="42.3">D6</text>
<text x="80.1" y="44.2">D5</text>
<text x="80.1" y="46.2">D0</text>
<text x="139.2" y="47.7">GPIO25/ADC18</text>
<text x="139.2" y="45.8">GPIO33/ADC5</text>
<text x="139.2" y="43.8">GPIO32/ADC4</text>
<text x="156.8" y="47.2">GPIO18</text>
<text x="156.8" y="45.3">GPIO19</text>
<text x="158.3" y="43.4">GND</text>
<text x="258.3" y="43.3">2</text>
<text x="258.3" y="45.2">1</text>
<text x="68.8" y="50">TX</text>
<text x="68.8" y="48.1">RX</text>
<text x="80.1" y="48.1">A0</text>
<text x="80.1" y="50">RST</text>
<text x="139.2" y="53.4">GPIO14/ADC16/SCK</text>
<text x="139.2" y="51.5">GPIO27/ADC17</text>
<text x="139.2" y="49.6">GPIO26/ADC19</text>
<text x="156.8" y="53">GPIO16</text>
<text x="156.8" y="51">GPIO17</text>
<text x="157.4" y="49.1">GPIO5</text>
<text x="139.2" y="59.2">GPIO13/ADC14/MOSI</text>
<text x="139.2" y="57.3">GND</text>
<text x="139.2" y="55.3">GPIO12/ADC15/MISO</text>
<text x="151" y="56.8">GPIO0/ADC11/Boot</text>
<text x="153.6" y="58.7">GPIO2/ADC12</text>
<text x="153.8" y="54.9">GPIO4/ADC10</text>
<text x="139.2" y="61.1">GPIO9/SD2</text>
<text x="139.2" y="63.5">GPIO10/SD3</text>
<text x="139.2" y="65.9">GPIO11/SDCMD</text>
<text x="151" y="60.6">GPIO15/ADC13/SS</text>
<text x="155.1" y="65.4">GPIO7/SD0</text>
<text x="155.1" y="63">GPIO8/SD1</text>
<text x="258.3" y="65.4">1</text>
<text x="139.2" y="68.3">5VDC</text>
<text x="153.5" y="67.8">GPIO6/SDSCK</text>
<text x="258.3" y="71.1">4</text>
<text x="258.3" y="69.2">3</text>
<text x="258.3" y="67.3">2</text>
<text x="258.3" y="76.8">7</text>
<text x="258.3" y="74.9">6</text>
<text x="258.3" y="73">5</text>
<text x="33.5" y="79.2">1</text>
<text x="76.1" y="83.1">3</text>
<text x="76.1" y="81.2">2</text>
<text x="76.1" y="79.2">1</text>
<text x="257.7" y="82.6">10</text>
<text x="258.3" y="80.7">9</text>
<text x="258.3" y="78.8">8</text>
<text x="33.5" y="85">2</text>
<text x="76.1" y="88.9">6</text>
<text x="76.1" y="86.9">5</text>
<text x="76.1" y="85">4</text>
<text x="257.7" y="86.4">12</text>
<text x="257.7" y="84.5">11</text>
<text x="33.5" y="91.7">1</text>
<text x="33.5" y="97.5">2</text>
<text x="258.3" y="100.8">3</text>
<text x="258.3" y="98.9">2</text>
<text x="258.3" y="97">1</text>
<text x="33.5" y="104.2">1</text>
<text x="117.4" y="107.1">1</text>
<text x="119.4" y="107.1">2</text>
<text x="258.3" y="106.6">6</text>
<text x="258.3" y="104.7">5</text>
<text x="258.3" y="102.7">4</text>
<text x="33.5" y="109.9">2</text>
<text x="258.3" y="112.4">9</text>
<text x="258.3" y="110.4">8</text>
<text x="258.3" y="108.5">7</text>
<text x="257.7" y="114.3">10</text>
<text x="258.3" y="125.3">2</text>
<text x="258.3" y="123.4">1</text>
<text x="33.5" y="131.5">1</text>
<text x="66" y="131.5">1</text>
<text x="70" y="131.5">2</text>
<text x="97.2" y="131.5">1</text>
<text x="135.2" y="131.5">4</text>
<text x="258.3" y="131">5</text>
<text x="258.3" y="129.1">4</text>
<text x="258.3" y="127.2">3</text>
<text x="33.5" y="137.2">2</text>
<text x="258.3" y="136.8">8</text>
<text x="258.3" y="134.9">7</text>
<text x="258.3" y="133">6</text>
<text x="54.1" y="138.5">2</text>
<text x="77.6" y="142.2">2</text>
<text x="135.2" y="143">2</text>
<text x="151.8" y="143">1</text>
<text x="156.8" y="143">2</text>
<text x="175.9" y="143.7">1</text>
<text x="175.9" y="140.7">2</text>
<text x="257.7" y="140.6">10</text>
<text x="258.3" y="138.7">9</text>
<text x="54.1" y="145.4">1</text>
<text x="77.6" y="145.2">1</text>
<text x="113.1" y="149.3">5</text>
<text x="118.9" y="149.3">3</text>
<text x="142.9" y="145.6">2</text>
<text x="142.9" y="149.7">1</text>
</g>
</svg>
